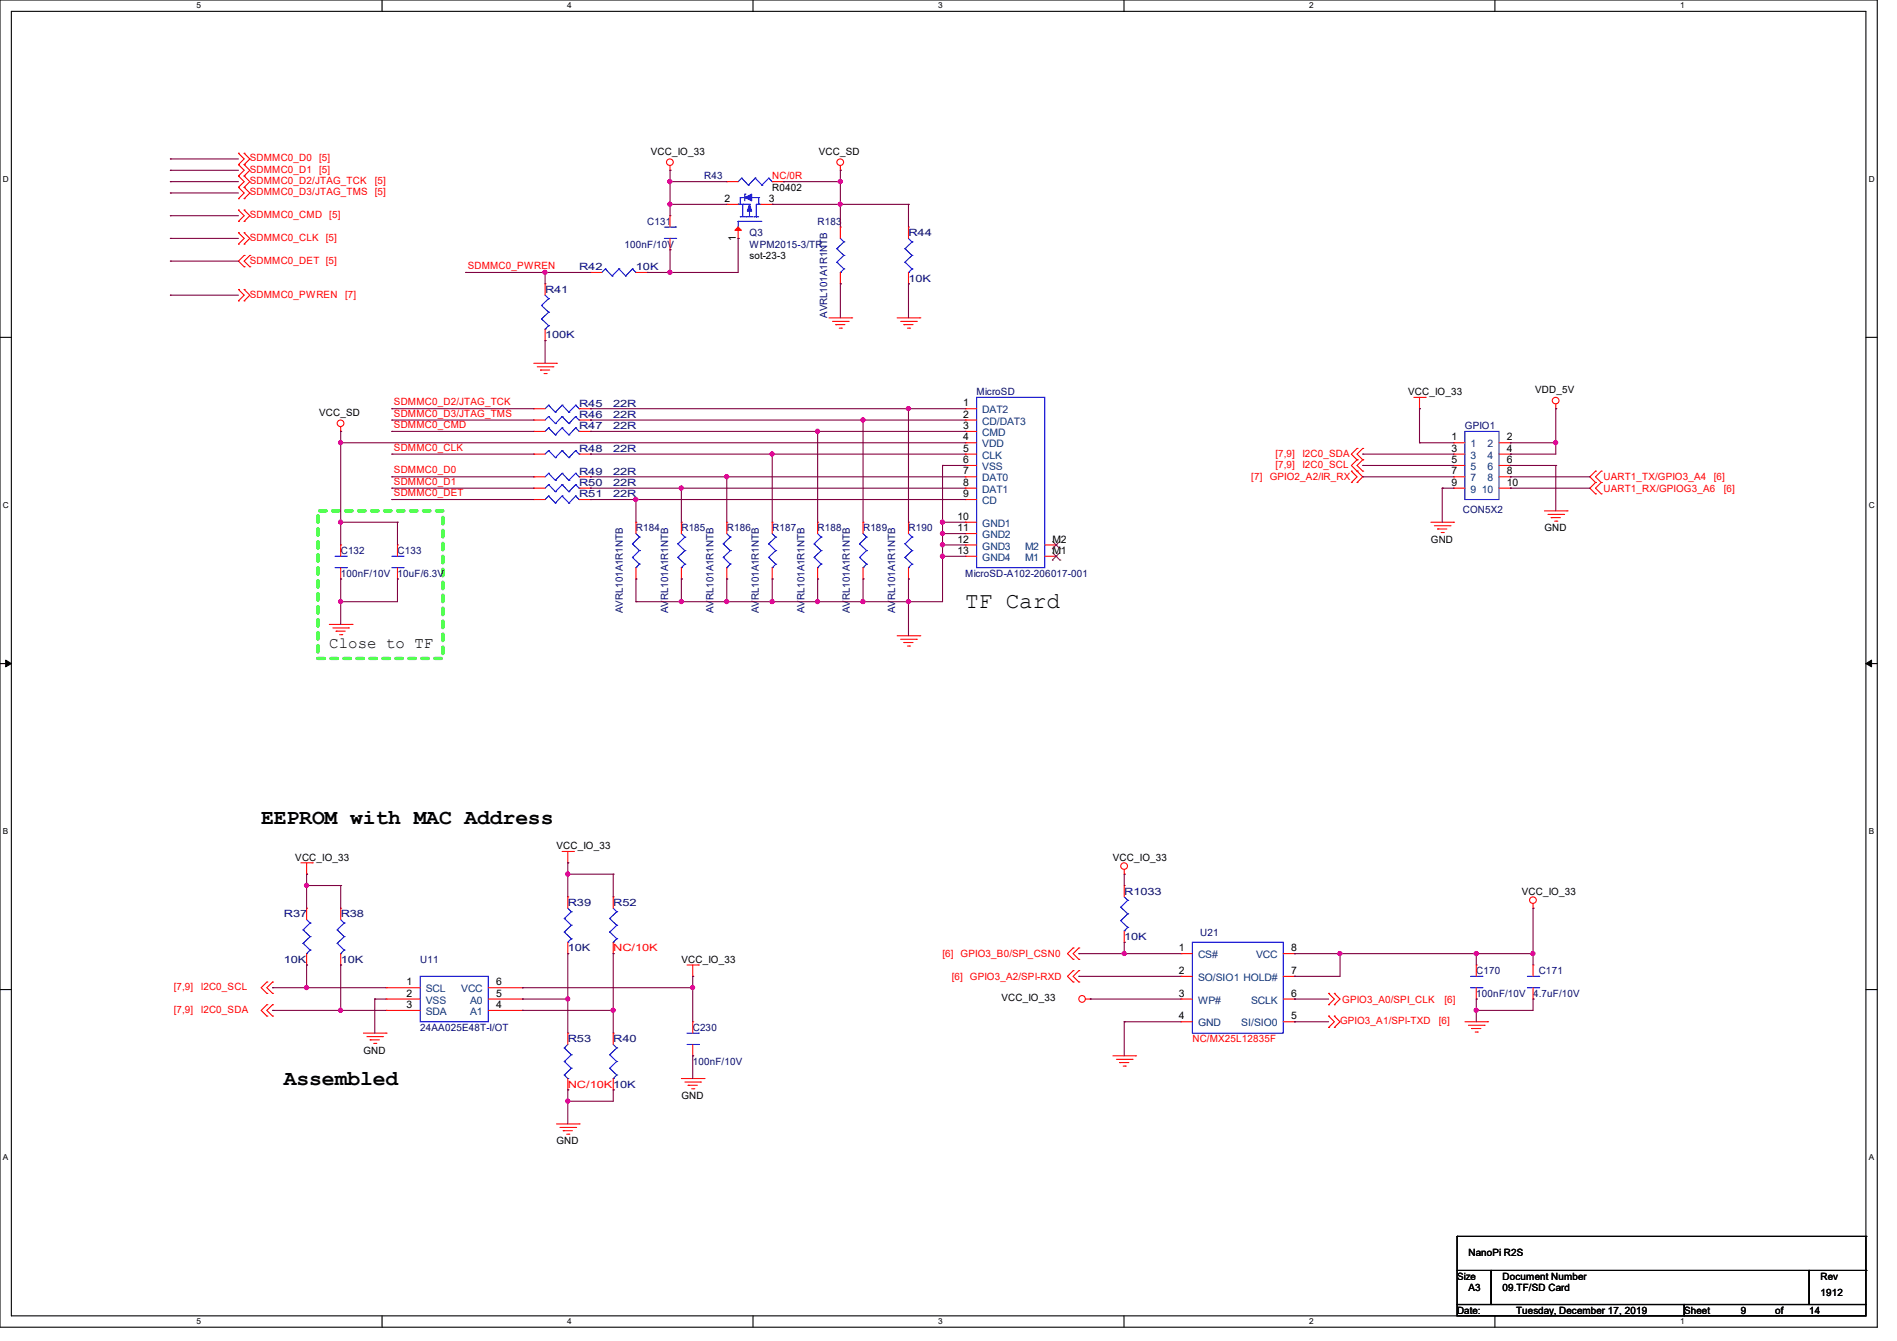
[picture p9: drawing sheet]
<svg xmlns="http://www.w3.org/2000/svg" width="297mm" height="210mm" viewBox="0 0 297 210" stroke-linecap="round" stroke-linejoin="round" font-family="sans-serif">
<path d="M0 0h293.9v207.9h-293.9zM1.8 1.8h290.3v204.3h-290.3z" fill="none" stroke="#000" stroke-width=".17"/>
<g fill="#fff">
<path d="M30.8 .2h.7v1.4h-.7z"/>
<path d="M30.8 206.2h.7v1.4h-.7z"/>
</g>
<path d="M59.8 0v1.8M59.8 206.1v1.8" fill="none" stroke="#000" stroke-width=".17"/>
<g fill="#fff">
<path d="M88.8 .2h.7v1.4h-.7z"/>
<path d="M88.8 206.2h.7v1.4h-.7z"/>
</g>
<path d="M117.9 0v1.8M117.9 206.1v1.8" fill="none" stroke="#000" stroke-width=".17"/>
<g fill="#fff">
<path d="M146.9 .2h.7v1.4h-.7z"/>
<path d="M146.9 206.2h.7v1.4h-.7z"/>
</g>
<path d="M176 0v1.8M176 206.1v1.8" fill="none" stroke="#000" stroke-width=".17"/>
<g fill="#fff">
<path d="M205 .2h.7v1.4h-.7z"/>
<path d="M205 206.2h.7v1.4h-.7z"/>
</g>
<path d="M234.1 0v1.8M234.1 206.1v1.8" fill="none" stroke="#000" stroke-width=".17"/>
<g fill="#fff">
<path d="M263.1 .2h.6v1.4h-.6z"/>
<path d="M263.1 206.2h.6v1.4h-.6z"/>
<path d="M.5 27.3h.9v1.4h-.9z"/>
<path d="M292.6 27.3h.9v1.4h-.9z"/>
<path d="M.5 78.4h.9v1.4h-.9z"/>
<path d="M292.6 78.4h.9v1.4h-.9z"/>
</g>
<path d="M0 52.8h1.8M292.1 52.8h1.8" fill="none" stroke="#000" stroke-width=".17"/>
<g fill="#fff">
<path d="M.5 129.5h.8v1.4h-.8z"/>
<path d="M292.6 129.5h.8v1.4h-.8z"/>
</g>
<path d="M0 103.9h1.8M292.1 103.9h1.8" fill="none" stroke="#000" stroke-width=".17"/>
<path d="M.9 103.4l.9 .5-.9 .5zM292.1 103.9l.9-.5v1z" fill="#000" stroke="#000" stroke-width=".16"/>
<g fill="#fff">
<path d="M.5 180.5h.8v1.4h-.8z"/>
<path d="M292.6 180.5h.8v1.4h-.8z"/>
</g>
<g fill="none" stroke="#000" stroke-width=".17">
<path d="M0 155h1.8M292.1 155h1.8M228.1 199h5.4v5.3h-5.4zM228.1 193.6h.1M228.1 193.6v5.4M228.1 193.6h64M233.5 199h49.8v5.3h-49.8zM283.3 199h8.8v5.3h-8.8zM292.1 193.6h.1M292.1 199h.1M292.1 193.6v5.4M228.1 204.3h35.6v1.8h-35.6z"/>
<path d="M263.7 204.3h28.4v1.8h-28.4z"/>
</g>
<path d="M49.8 80h19.5v23.1h-19.5z" fill="none" stroke="#01ff00" stroke-width=".51" stroke-dasharray="1 1"/>
<g fill="none" stroke="#f00" stroke-width=".17">
<path d="M37.3 38.2h.1M37.3 36.4h.1M37.3 34.7h.1M37.3 32.9h.1M37.3 29.3h.1M37.3 27.6h.1M37.3 31.1h.1M37.3 25.8h.1M37.3 24h.1M37.3 36.4l.9 .9-.9 .9M37.3 32.9l.9 .9-.9 .9M37.3 27.6l.9 .8-.9 .9"/>
<path d="M37.3 29.3l.9 .9-.9 .9M37.3 25.8l.9 .9-.9 .9M37.3 24l.9 .9-.9 .9M38.2 38.2h.1M38.2 36.4h.1M38.2 34.7h.1M38.2 32.9h.1M38.2 29.3h.1M38.2 27.6h.1M38.2 31.1h.1M38.2 25.8h.1M38.2 24h.1"/>
<path d="M38.2 36.4l.9 .9-.9 .9M38.2 32.9l.9 .9-.9 .9M38.2 27.6l.9 .8-.9 .9M38.2 29.3l.9 .9-.9 .9M38.2 25.8l.9 .9-.9 .9M38.2 24l.9 .9-.9 .9M104.9 26.7h.1M104.9 39.1h.1M104.9 33.8h.1M104.9 26v.7M104.9 33.8v1.8M104.9 37.3v1.8"/>
<path d="M113.8 28.4h.1M113.8 32h.1M113.8 28.4h1.8M113.8 32h1.8M115.6 37.3h.1M115.6 35.6v1.7M119.1 32h1.8M120.9 32h.1M120.9 28.4h1.8M122.7 28.4h.1M131.6 26.7h.1M131.6 35.6h.1"/>
<path d="M131.6 26v.7M131.6 35.6v1.7M142.2 35.6h.1M142.2 35.6v1.7M37.3 47.1h.1M37.3 45.3h.1M37.3 45.3l.9 .9-.9 .9M38.2 40h.1M38.2 41.8h.1M38.2 47.1h.1M38.2 45.3h.1M38.2 40l-.9 .9 .9 .9"/>
<path d="M38.2 45.3l.9 .9-.9 .9M39.1 41.8h.1M39.1 40h.1M39.1 40l-.9 .9 .9 .9M83.6 56.9h3.5M84.1 57.4h2.5M84.6 58h.1M84.6 58h1.5M85.2 58.5h.3M85.3 44.4h.1M85.3 53.3h.1M85.3 44.4v1.8"/>
<path d="M85.3 51.6v1.7M85.5 58.5h.1M86.6 57.4h.1M87.1 56.9h.1M92.5 42.7h.1M92.5 42.7h1.7M99.6 42.7h1.7M101.3 42.7h.1M129.8 49.8h3.6M130.3 50.3h2.5M130.9 50.8h.1M130.9 50.8h1.4"/>
<path d="M131.4 51.4h.3M131.6 44.4h.1M131.6 42.7v1.7M131.7 51.4h.1M132.8 50.3h.1M133.4 49.8h.1M140.5 49.8h3.5M141 50.3h2.5M141.5 50.8h.1M141.5 50.8h1.5M142.1 51.4h.3M142.2 44.4h.1"/>
<path d="M142.2 42.7v1.7M142.4 51.4h.1M143.5 50.3h.1M144 49.8h.1M53.3 67.6h.1M53.3 66.8v.8M83.6 65.8h.1M83.6 76.5h.1M83.6 64h.1M83.6 67.6h.1M83.6 78.2h.1M83.6 71.1h.1"/>
<path d="M83.6 74.7h.1M83.6 65.8h1.7M83.6 71.1h1.7M83.6 74.7h1.7M83.6 76.5h1.7M83.6 64h1.7M83.6 67.6h1.7M83.6 78.2h1.7M90.7 65.8h1.8M90.7 71.1h1.8M90.7 74.7h1.8M90.7 76.5h1.8"/>
<path d="M90.7 64h1.8M90.7 67.6h1.8M90.7 78.2h1.8M92.5 65.8h.1M92.5 76.5h.1M92.5 64h.1M92.5 67.6h.1M92.5 78.2h.1M92.5 71.1h.1M92.5 74.7h.1M151.1 64h.1M151.1 65.8h.1"/>
<path d="M151.1 67.6h.1M151.1 69.3h.1M151.1 71.1h.1M151.1 72.9h.1M151.1 74.7h.1M151.1 76.5h.1M151.1 78.2h.1M151.1 65.8h1.8M151.1 69.3h1.8M151.1 71.1h1.8M151.1 72.9h1.8M151.1 74.7h1.8"/>
<path d="M151.1 76.5h1.8M151.1 64h1.8M151.1 67.6h1.8M151.1 78.2h1.8M211.6 75.6h.1M211.6 73.8h.1M211.6 73.8l.9 .9-.9 .9M212.5 73.8h.1M212.5 72h.1M212.5 70.2h.1M212.5 75.6h.1M212.5 72l-.9 .9 1.8 1.8-.9 .9"/>
<path d="M212.5 70.2l-.9 .9 .9 .9M213.4 73.8h.1M213.4 72h.1M213.4 70.2h.1M213.4 72l-.9 .9 .9 .9M213.4 70.2l-.9 .9 .9 .9M221.4 62.2h1.7M222.3 64h.1M222.3 62.2v1.8M223.1 62.2h.1M227.6 69.3h.1M227.6 71.1h.1"/>
<path d="M227.6 72.9h.1M227.6 74.7h.1M227.6 76.5h.1M227.6 69.3h1.8M227.6 71.1h1.8M227.6 72.9h1.8M227.6 74.7h1.8M227.6 76.5h1.8M234.7 69.3h1.8M234.7 71.1h1.8M234.7 72.9h1.8M234.7 74.7h1.8"/>
<path d="M234.7 76.5h1.8M236.5 69.3h.1M236.5 71.1h.1M236.5 72.9h.1M236.5 74.7h.1M236.5 76.5h.1M243.6 64h.1M243.6 63.3v.7M249.8 73.8h.1M249.8 75.6h.1M249.8 77.3h.1M249.8 73.8l-.9 .9 .9 .9"/>
<path d="M249.8 75.6l-.9 .9 .9 .8M250.7 75.6h.1M250.7 73.8h.1M250.7 77.3h.1M250.7 73.8l-.9 .9 .9 .9M250.7 75.6l-.9 .9 .9 .8M51.6 97.8h3.5M52.1 98.3h2.5M52.6 98.8h.1M52.6 98.8h1.5M53.2 99.4h.3M53.3 90.7h.1"/>
<path d="M53.3 85.3h.1M53.3 85.3v1.8M53.3 88.9v1.8M53.5 99.4h.1M54.6 98.3h.1M55.1 97.8h.1M62.2 90.7h.1M62.2 85.3h.1M62.2 85.3v1.8M62.2 88.9v1.8M99.6 81.8h.1M99.6 90.7h.1"/>
<path d="M99.6 81.8v1.8M99.6 88.9v1.8M106.7 81.8h.1M106.7 90.7h.1M106.7 81.8v1.8M106.7 88.9v1.8M113.8 81.8h.1M113.8 90.7h.1M113.8 81.8v1.8M113.8 88.9v1.8M120.9 81.8h.1M120.9 90.7h.1"/>
<path d="M120.9 81.8v1.8M120.9 88.9v1.8M128 81.8h.1M128 90.7h.1M128 81.8v1.8M128 88.9v1.8M135.1 81.8h.1M135.1 90.7h.1M135.1 81.8v1.8M135.1 88.9v1.8M140.5 99.6h3.5M142.2 81.8h.1"/>
<path d="M142.2 90.7h.1M142.2 81.8v1.8M142.2 88.9v1.8M144 99.6h.1M151.1 81.8h.1M151.1 83.6h.1M151.1 85.3h.1M151.1 87.1h.1M151.1 81.8h1.8M151.1 83.6h1.8M151.1 85.3h1.8M151.1 87.1h1.8"/>
<path d="M163.6 85.3h1.8M163.6 87.1h1.8M165.4 87.1h.1M165.4 85.3h.1M224 81.8h3.6M224.6 82.3h2.4M225.1 82.8h.1M225.1 82.8h1.4M225.6 83.4h.4M226 83.4h.1M227 82.3h.1M227.6 81.8h.1"/>
<path d="M241.8 80h3.6M242.4 80.6h2.4M242.9 81.1h.1M242.9 81.1h1.4M243.4 81.6h.4M243.8 81.6h.1M244.8 80.6h.1M245.4 80h.1M141 100.1h2.5M141.5 100.6h.1M141.5 100.6h1.5M142.1 101.2h.3"/>
<path d="M142.4 101.2h.1M143.5 100.1h.1M47.1 135.1h1.8M48 136.9h.1M48 135.1v1.8M48.9 135.1h.1M88 133.4h1.8M88.9 135.1h.1M88.9 133.4v1.7M89.8 133.4h.1M176 136.9h.1M176 138.7h.1"/>
<path d="M176 136.2v.7M176 138.7v1.8M41.8 155.6h.1M41.8 153.8h.1M41.8 159.1h.1M41.8 157.4h.1M41.8 153.8l-.9 .9 .9 .9M41.8 157.4l-.9 .8 .9 .9M42.7 155.6h.1M42.7 153.8h.1M42.7 159.1h.1M42.7 157.4h.1"/>
<path d="M42.7 153.8l-.9 .9 .9 .9M42.7 157.4l-.9 .8 .9 .9M48 142.2h.1M48 151.1h.1M48 142.2v1.8M48 149.4v1.7M53.3 142.2h.1M53.3 151.1h.1M53.3 142.2v1.8M53.3 149.4v1.7M60.5 154.7h.1M60.5 156.5h.1"/>
<path d="M60.5 158.2h.1M60.5 156.5h5.3M60.5 154.7h5.3M60.5 158.2h5.3M76.5 156.5h5.3M76.5 154.7h5.3M76.5 158.2h5.3M81.8 158.2h.1M81.8 156.5h.1M81.8 154.7h.1M88.9 140.5h.1M88.9 149.4h.1"/>
<path d="M88.9 140.5v1.7M88.9 147.6v1.8M96 140.5h.1M96 149.4h.1M96 140.5v1.7M96 147.6v1.8M107.6 151.1h1.7M108.5 152.9h.1M108.5 151.1v1.8M109.3 151.1h.1M168 150.2h.1M168 148.5h.1"/>
<path d="M168 153.8h.1M168 152h.1M168 148.5l-.9 .9 .9 .8M168 152l-.9 .9 .9 .9M168.9 150.2h.1M168.9 148.5h.1M168.9 153.8h.1M168.9 152h.1M168.9 148.5l-.9 .9 .9 .8M168.9 152l-.9 .9 .9 .9M170 156.5h.7M170.7 156.5h.1"/>
<path d="M176 147.6h.1M176 145.8v1.8M184.9 149.4h.1M184.9 152.9h.1M184.9 156.5h.1M184.9 156.5h1.8M184.9 149.4h1.8M184.9 152.9h1.8M200.9 156.5h1.8M200.9 149.4h1.8M200.9 152.9h1.8M202.7 156.5h.1"/>
<path d="M202.7 152.9h.1M202.7 149.4h.1M208 157.4h.1M208 155.6h.1M208 159.1h.1M208 155.6l.9 .9-.9 .9M208 159.1l.9 .9-.9 .9M208.9 157.4h.1M208.9 155.6h.1M208.9 159.1h.1M208.9 155.6l.9 .9-.9 .9M208.9 159.1l.9 .9-.9 .9"/>
<path d="M231.1 156.5h.1M231.1 151.1h.1M231.1 151.1v1.8M231.1 154.7v1.8M240 142.2h.1M240 156.5h.1M240 151.1h.1M240 141.5v.7M240 151.1v1.8M240 154.7v1.8M56.9 161.8h3.6M57.4 162.3h2.5"/>
<path d="M58 162.9h.1M58 162.9h1.4M58.5 163.4h.3M58.8 163.4h.1M59.9 162.3h.1M60.5 161.8h.1M87.1 176h3.6M87.7 176.6h2.4M88.2 177.1h.1M88.2 177.1h1.4M88.7 177.6h.4M88.9 161.8h.1"/>
<path d="M88.9 170.7h.1M88.9 161.8v1.8M88.9 168.9v1.8M89.1 177.6h.1M90.1 176.6h.1M90.7 176h.1M96 161.8h.1M96 170.7h.1M96 161.8v1.8M96 168.9v1.8M106.7 168.9h3.5M107.2 169.5h2.5"/>
<path d="M107.7 170h.1M107.7 170h1.5M108.3 170.5h.3M108.5 165.4h.1M108.5 160h.1M108.5 160v1.8M108.5 163.6v1.8M108.6 170.5h.1M109.7 169.5h.1M110.2 168.9h.1M174.2 165.4h3.6M174.8 165.9h2.4"/>
<path d="M175.3 166.4h.1M175.3 166.4h1.4M175.9 167h.3M176.2 167h.1M177.2 165.9h.1M177.8 165.4h.1M184.9 160h.1M184.9 160h1.8M200.9 160h1.8M202.7 160h.1M208 160.9h.1M208.9 160.9h.1"/>
<path d="M229.4 160h3.5M229.9 160.6h2.5M230.4 161.1h.1M230.4 161.1h1.5M231 161.6h.3M231.3 161.6h.1M232.4 160.6h.1M232.9 160h.1"/>
<circle cx="104.9" cy="25.4" r=".52"/>
<circle cx="131.6" cy="25.4" r=".52"/>
<circle cx="53.3" cy="66.3" r=".52"/>
<circle cx="243.6" cy="62.7" r=".52"/>
<circle cx="176" cy="135.6" r=".52"/>
<circle cx="169.4" cy="156.4" r=".52"/>
<circle cx="240" cy="141" r=".52"/>
</g>
<g fill="none" stroke="#00f" stroke-width=".17">
<path d="M104 37.3h1.8M104 35.6h1.8M105.8 37.3h.1M105.8 35.6h.1M115.6 32h.1M115.6 34.7h.1M115.6 32h1.7M115.6 34.7v.9M115.6 34.7h3.5M115.9 34h.1M115.9 30.9h.1M115.9 32h.1"/>
<path d="M115.9 34h.7M115.9 30.9h.7M115.9 30.9v1.1M116.1 27.9h.1M116.1 27.9l-.5 .5M116.1 27.9l1.1 1.1M116.3 32h.1M116.3 32v2M116.6 30.4h.1M116.6 30.4v1.1M116.8 34h.1M116.8 34h1.1"/>
<path d="M117.2 29h.1M117.3 32h.1M117.3 32.9h.1M117.3 32v.7M117.3 32.9v1.1M117.7 30.9h.1M117.7 30.9h1.1M118.1 34h.1M118.1 34h.7M118.2 27.9h.1M118.2 27.9l-1 1.1M118.2 27.9l1.1 1.1"/>
<path d="M118.4 34h.1M118.4 32h.1M118.4 32h.7M118.4 32v2M118.8 32h.1M118.8 30.9h.1M118.8 30.9v1.1M119.1 34.7h.1M119.3 29h.1M120.4 27.9h.1M120.4 27.9l-1.1 1.1M120.4 27.9l.5 .5"/>
<path d="M120.9 28.4h.1M131 38.9h.1M131 38.9l1.1 1.1M131.6 37.3l.5 .6M132.1 37.9h.1M132.1 37.9l-1.1 1M141.7 38.9h.1M141.7 38.9l1.1 1.1M142.2 37.3l.6 .6M142.8 37.9h.1M142.8 37.9l-1.1 1M84.8 47.8h.1"/>
<path d="M84.8 50h.1M84.8 47.8l1.1 1.1M84.8 50l1.1 1M85.3 51.6h.1M85.3 46.2l.6 .6M85.9 46.8h.1M85.9 48.9h.1M85.9 51h.1M85.9 51l-.6 .6M85.9 46.8l-1.1 1M85.9 48.9l-1.1 1.1M94.8 42.1h.1"/>
<path d="M94.8 42.1l-.6 .6M94.8 42.1l1 1.1M95.8 43.2h.1M96.9 42.1h.1M96.9 42.1l-1.1 1.1M96.9 42.1l1.1 1.1M98 43.2h.1M99 42.1h.1M99 42.1l-1 1.1M99 42.1l.6 .6M99.6 42.7h.1M131 41.1h.1"/>
<path d="M131 41.1l1.1 1M131.6 42.7h.1M132.1 40h.1M132.1 42.1h.1M132.1 40l-1.1 1.1M132.1 42.1l-.5 .6M141.7 41.1h.1M141.7 41.1l1.1 1M142.2 42.7h.1M142.8 40h.1M142.8 42.1h.1M142.8 40l-1.1 1.1"/>
<path d="M142.8 42.1l-.6 .6M85.9 65.2h.1M85.9 75.9h.1M85.9 63.5h.1M85.9 67h.1M85.9 77.7h.1M85.9 70.6h.1M85.9 74.1h.1M85.9 65.2l-.6 .6M85.9 65.2l1.1 1.1M85.9 75.9l-.6 .6M85.9 75.9l1.1 1.1"/>
<path d="M85.9 63.5l-.6 .5M85.9 63.5l1.1 1.1M85.9 67l-.6 .6M85.9 67l1.1 1.1M85.9 77.7l-.6 .5M85.9 77.7l1.1 1.1M85.9 70.6l-.6 .5M85.9 70.6l1.1 1.1M85.9 74.1l-.6 .6M85.9 74.1l1.1 1.1M87 66.3h.1M87 77h.1"/>
<path d="M87 64.6h.1M87 68.1h.1M87 78.8h.1M87 71.7h.1M87 75.2h.1M88 65.2h.1M88 75.9h.1M88 63.5h.1M88 67h.1M88 77.7h.1M88 70.6h.1M88 74.1h.1"/>
<path d="M88 65.2l-1 1.1M88 65.2l1.1 1.1M88 75.9l-1 1.1M88 75.9l1.1 1.1M88 63.5l-1 1.1M88 63.5l1.1 1.1M88 67l-1 1.1M88 67l1.1 1.1M88 77.7l-1 1.1M88 77.7l1.1 1.1M88 70.6l-1 1.1M88 70.6l1.1 1.1"/>
<path d="M88 74.1l-1 1.1M88 74.1l1.1 1.1M89.1 66.3h.1M89.1 77h.1M89.1 64.6h.1M89.1 68.1h.1M89.1 78.8h.1M89.1 71.7h.1M89.1 75.2h.1M90.1 65.2h.1M90.1 75.9h.1M90.1 63.5h.1"/>
<path d="M90.1 67h.1M90.1 77.7h.1M90.1 70.6h.1M90.1 74.1h.1M90.1 65.2l-1 1.1M90.1 65.2l.6 .6M90.1 75.9l-1 1.1M90.1 75.9l.6 .6M90.1 63.5l-1 1.1M90.1 63.5l.6 .5M90.1 67l-1 1.1M90.1 67l.6 .6"/>
<path d="M90.1 77.7l-1 1.1M90.1 77.7l.6 .5M90.1 70.6l-1 1.1M90.1 70.6l.6 .5M90.1 74.1l-1 1.1M90.1 74.1l.6 .6M90.7 65.8h.1M90.7 76.5h.1M90.7 64h.1M90.7 67.6h.1M90.7 78.2h.1M90.7 71.1h.1"/>
<path d="M90.7 74.7h.1M152.9 62.2h10.7v26.7h-10.7zM229.4 67.6h5.3v10.6h-5.3zM52.5 88.9h1.7M52.5 87.1h1.7M54.2 88.9h.1M54.2 87.1h.1M61.3 88.9h1.8M61.3 87.1h1.8M63.1 88.9h.1M63.1 87.1h.1M99 85.2h.1"/>
<path d="M99 87.3h.1M99 85.2l1.1 1M99 87.3l1.1 1M99.6 88.9h.1M99.6 83.6l.5 .5M100.1 84.1h.1M100.1 86.2h.1M100.1 88.3h.1M100.1 84.1l-1.1 1.1M100.1 86.2l-1.1 1.1M100.1 88.3l-.5 .6M106.1 85.2h.1"/>
<path d="M106.1 87.3h.1M106.1 85.2l1.1 1M106.1 87.3l1.1 1M106.7 88.9h.1M106.7 83.6l.5 .5M107.2 84.1h.1M107.2 86.2h.1M107.2 88.3h.1M107.2 84.1l-1.1 1.1M107.2 86.2l-1.1 1.1M107.2 88.3l-.5 .6M113.2 85.2h.1"/>
<path d="M113.2 87.3h.1M113.2 85.2l1.1 1M113.2 87.3l1.1 1M113.8 88.9h.1M113.8 83.6l.5 .5M114.3 84.1h.1M114.3 86.2h.1M114.3 88.3h.1M114.3 84.1l-1.1 1.1M114.3 86.2l-1.1 1.1M114.3 88.3l-.5 .6M120.4 85.2h.1"/>
<path d="M120.4 87.3h.1M120.4 85.2l1.1 1M120.4 87.3l1.1 1M120.9 88.9h.1M120.9 83.6l.6 .5M121.5 84.1h.1M121.5 86.2h.1M121.5 88.3h.1M121.5 84.1l-1.1 1.1M121.5 86.2l-1.1 1.1M121.5 88.3l-.6 .6M127.5 85.2h.1"/>
<path d="M127.5 87.3h.1M127.5 85.2l1.1 1M127.5 87.3l1.1 1M128 88.9h.1M128 83.6l.6 .5M128.6 84.1h.1M128.6 86.2h.1M128.6 88.3h.1M128.6 84.1l-1.1 1.1M128.6 86.2l-1.1 1.1M128.6 88.3l-.6 .6M134.6 85.2h.1"/>
<path d="M134.6 87.3h.1M134.6 85.2l1.1 1M134.6 87.3l1.1 1M135.1 88.9h.1M135.1 83.6l.6 .5M135.7 84.1h.1M135.7 86.2h.1M135.7 88.3h.1M135.7 84.1l-1.1 1.1M135.7 86.2l-1.1 1.1M135.7 88.3l-.6 .6M141.7 85.2h.1"/>
<path d="M141.7 87.3h.1M141.7 85.2l1.1 1M141.7 87.3l1.1 1M142.2 88.9h.1M142.2 83.6l.6 .5M142.8 84.1h.1M142.8 86.2h.1M142.8 88.3h.1M142.8 84.1l-1.1 1.1M142.8 86.2l-1.1 1.1M142.8 88.3l-.6 .6M47.5 145.6h.1"/>
<path d="M47.5 147.7h.1M47.5 145.6l1.1 1.1M47.5 147.7l1.1 1.1M48 149.4h.1M48 144l.6 .6M48.6 144.6h.1M48.6 146.7h.1M48.6 148.8h.1M48.6 144.6l-1.1 1M48.6 146.7l-1.1 1M48.6 148.8l-.6 .6M52.8 145.6h.1"/>
<path d="M52.8 147.7h.1M52.8 145.6l1.1 1.1M52.8 147.7l1.1 1.1M53.3 149.4h.1M53.3 144l.6 .6M53.9 144.6h.1M53.9 146.7h.1M53.9 148.8h.1M53.9 144.6l-1.1 1M53.9 146.7l-1.1 1M53.9 148.8l-.6 .6M65.8 152.9h10.7v7.1h-10.7z"/>
<path d="M88.3 143.8h.1M88.3 146h.1M88.3 143.8l1.2 1.1M88.3 146l1.2 1M88.9 147.6h.1M88.9 142.2l.6 .6M89.5 142.8h.1M89.5 144.9h.1M89.5 147h.1M89.5 142.8l-1.2 1M89.5 144.9l-1.2 1.1M89.5 147l-.6 .6"/>
<path d="M95.5 143.8h.1M95.5 146h.1M95.5 143.8l1.1 1.1M95.5 146l1.1 1M96 147.6h.1M96 142.2l.6 .6M96.6 142.8h.1M96.6 144.9h.1M96.6 147h.1M96.6 142.8l-1.1 1M96.6 144.9l-1.1 1.1M96.6 147l-.6 .6"/>
<path d="M175.5 142.1h.1M175.5 144.2h.1M175.5 142.1l1.1 1M175.5 144.2l1.1 1M176 145.8h.1M176 140.5l.6 .5M176.6 141h.1M176.6 143.1h.1M176.6 145.2h.1M176.6 141l-1.1 1.1M176.6 143.1l-1.1 1.1M176.6 145.2l-.6 .6"/>
<path d="M186.7 147.6h14.2v14.2h-14.2zM230.3 154.7h1.7M230.3 152.9h1.7M232 154.7h.1M232 152.9h.1M239.1 154.7h1.8M239.1 152.9h1.8M240.9 154.7h.1M240.9 152.9h.1M88.3 164.1h.1M88.3 166.2h.1M88.3 168.4h.1"/>
<path d="M88.3 164.1l1.2 1.1M88.3 166.2l1.2 1.1M88.3 168.4l.6 .5M88.9 168.9h.1M88.9 163.6l-.6 .5M89.5 165.2h.1M89.5 167.3h.1M89.5 165.2l-1.2 1M89.5 167.3l-1.2 1.1M95.5 165.2h.1M95.5 167.3h.1M95.5 165.2l1.1 1"/>
<path d="M95.5 167.3l1.1 1.1M96 168.9h.1M96 163.6l.6 .5M96.6 164.1h.1M96.6 166.2h.1M96.6 168.4h.1M96.6 164.1l-1.1 1.1M96.6 166.2l-1.1 1.1M96.6 168.4l-.6 .5M107.6 163.6h1.7M107.6 161.8h1.7M109.3 163.6h.1"/>
<path d="M109.3 161.8h.1"/>
</g>
<path d="M164.8 87.7h.1M164.8 85.9h.1M164.8 86.6l1.1 1.1M164.8 84.8l1.1 1.1M165.9 86.6l-1.1 1.1M165.9 84.8l-1.1 1.1M165.9 87.7h.1M165.9 85.9h.1" fill="none" stroke="#7f3f00" stroke-width=".16"/>
<g fill="#00f" stroke="#00f" stroke-width=".17">
<path d="M117.3 32l.4 1.1h-.7z"/>
<path d="M116.6 30.9l1.1-.5v1.1z"/>
</g>
<path d="M115.6 35.6l.5 .5h-1z" fill="#f00" stroke="#f00" stroke-width=".17"/>
<g fill="none" stroke="#7f003f" stroke-width=".17">
<path d="M26.7 37.3h.1M26.7 33.8h.1M26.7 30.2h.1M26.7 28.4h.1M26.7 26.7h.1M26.7 24.9h.1M26.7 28.4h10.6M26.7 37.3h10.6M26.7 33.8h10.6M26.7 30.2h10.6M26.7 26.7h10.6M26.7 24.9h10.6"/>
<path d="M104.9 26.7h.1M104.9 32h.1M104.9 39.1h.1M104.9 28.4h.1M104.9 26.7v7.1M104.9 39.1v3.6M104.9 32h8.9M104.9 28.4h8.9M115.6 37.3h.1M115.6 37.3v5.4h-14.3M120.9 32h.1M120.9 32h21.3"/>
<path d="M122.7 28.4h.1M122.7 28.4h8.9M131.6 26.7h.1M131.6 32h.1M131.6 28.4h.1M131.6 26.7v8.9M142.2 32h.1M142.2 32v3.6M26.7 40.9h.1M26.7 46.2h.1M26.7 40.9h10.6M26.7 46.2h10.6"/>
<path d="M72.9 42.7h.1M72.9 42.7h19.6M85.3 42.7h.1M85.3 53.3h.1M85.3 42.7v1.7M85.3 53.3v3.6M101.3 42.7h.1M104.9 42.7h.1M131.6 44.4h.1M131.6 44.4v5.4M142.2 44.4h.1M142.2 44.4v5.4"/>
<path d="M53.3 67.6h.1M53.3 69.3h.1M53.3 67.6v17.7M53.3 69.3h97.8M61.3 78.2h.1M61.3 74.7h.1M61.3 64h.1M61.3 65.8h.1M61.3 67.6h.1M61.3 71.1h.1M61.3 76.5h.1M61.3 67.6h22.3"/>
<path d="M61.3 64h22.3M61.3 65.8h22.3M61.3 71.1h22.3M61.3 74.7h22.3M61.3 78.2h22.3M61.3 76.5h22.3M92.5 74.7h.1M92.5 64h.1M92.5 76.5h.1M92.5 65.8h.1M92.5 67.6h.1M92.5 71.1h.1"/>
<path d="M92.5 78.2h.1M92.5 67.6h58.6M92.5 64h58.6M92.5 65.8h58.6M92.5 71.1h58.6M92.5 74.7h58.6M92.5 78.2h58.6M92.5 76.5h58.6M99.6 78.2h.1M99.6 78.2v3.6M106.7 76.5h.1M106.7 76.5v5.3"/>
<path d="M113.8 74.7h.1M113.8 74.7v7.1M120.9 71.1h.1M120.9 71.1v10.7M128 67.6h.1M128 67.6v14.2M135.1 65.8h.1M135.1 65.8v16M142.2 64h.1M142.2 64v17.8M147.6 72.9h.1M147.6 72.9v21.3h-48"/>
<path d="M147.6 72.9h3.5M213.4 74.7h.1M213.4 71.1h.1M213.4 72.9h.1M213.4 71.1h14.2M213.4 74.7h14.2M213.4 72.9h14.2M222.3 69.3h.1M222.3 64h.1M222.3 69.3h5.3M222.3 64v5.3M225.8 76.5h.1"/>
<path d="M225.8 76.5h1.8M225.8 76.5v5.3M236.5 69.3h.1M236.5 71.1h.1M236.5 72.9h.1M236.5 74.7h.1M236.5 76.5h.1M236.5 74.7h12.4M236.5 72.9h7.1M236.5 76.5h12.4M236.5 69.3h7.1M243.6 69.3h.1"/>
<path d="M243.6 72.9h.1M243.6 64h.1M243.6 64v7.1h-7.1M243.6 72.9v7.1M53.3 81.8h.1M53.3 94.2h.1M53.3 90.7h.1M53.3 90.7v7.1M53.3 81.8h8.9M62.2 81.8h.1M62.2 90.7h.1M62.2 81.8v3.5"/>
<path d="M62.2 90.7v3.5h-8.9M99.6 94.2h.1M99.6 90.7h.1M99.6 90.7v3.5M106.7 94.2h.1M106.7 90.7h.1M106.7 90.7v3.5M113.8 94.2h.1M113.8 90.7h.1M113.8 90.7v3.5M120.9 94.2h.1M120.9 90.7h.1"/>
<path d="M120.9 90.7v3.5M128 94.2h.1M128 90.7h.1M128 90.7v3.5M135.1 90.7h.1M135.1 94.2h.1M135.1 90.7v3.5M142.2 94.2h.1M142.2 90.7h.1M142.2 90.7v8.9M147.6 81.8h.1M147.6 83.6h.1"/>
<path d="M147.6 85.3h.1M147.6 87.1h.1M147.6 81.8h3.5M147.6 83.6h3.5M147.6 85.3h3.5M147.6 87.1h3.5M48 138.7h.1M48 136.9h.1M48 138.7h5.3M48 136.9v5.3M53.3 138.7h.1M53.3 138.7v3.5"/>
<path d="M88.9 136.9h.1M88.9 135.1h.1M88.9 135.1v5.4M88.9 136.9h7.1M96 136.9h.1M96 136.9v3.6M176 136.9h.1M176 136.9v1.8M42.7 154.7h.1M42.7 158.2h.1M42.7 154.7h17.8M42.7 158.2h17.8"/>
<path d="M48 154.7h.1M48 151.1h.1M48 151.1v3.6M53.3 158.2h.1M53.3 151.1h.1M53.3 151.1v7.1M58.7 156.5h.1M58.7 156.5h1.8M58.7 156.5v5.3M81.8 154.7h.1M81.8 156.5h.1M81.8 158.2h.1"/>
<path d="M81.8 156.5h7.1M81.8 154.7h26.7M81.8 158.2h14.2M88.9 156.5h.1M88.9 149.4h.1M88.9 149.4v12.4M96 158.2h.1M96 149.4h.1M96 149.4v12.4M108.5 152.9h.1M108.5 154.7h.1M108.5 152.9v7.1"/>
<path d="M168.9 152.9h.1M168.9 149.4h.1M168.9 152.9h16M168.9 149.4h16M170.7 156.5h.1M170.7 156.5h14.2M176 149.4h.1M176 147.6h.1M176 147.6v1.8M202.7 156.5h.1M202.7 152.9h.1M202.7 149.4h.1"/>
<path d="M202.7 156.5h5.3M202.7 149.4h37.3M209.8 149.4h.1M209.8 149.4v3.5h-7.1M231.1 156.5h.1M231.1 149.4h.1M231.1 158.2h.1M231.1 149.4v1.7M231.1 156.5v3.5M240 156.5h.1M240 149.4h.1M240 142.2h.1"/>
<path d="M240 156.5v1.7h-8.9M240 142.2v8.9M88.9 172.5h.1M88.9 170.7h.1M88.9 170.7v5.3M96 170.7h.1M96 170.7v1.8h-7.1M108.5 165.4h.1M108.5 165.4v3.5M176 160h.1M176 160h8.9M176 160v5.4"/>
<path d="M202.7 160h.1M202.7 160h5.3"/>
</g>
<g fill="#f0f" stroke="#f0f" stroke-width=".17">
<circle cx="104.9" cy="42.7" r=".32"/>
<circle cx="104.9" cy="32" r=".32"/>
<circle cx="131.6" cy="28.4" r=".32"/>
<circle cx="131.6" cy="32" r=".32"/>
<circle cx="85.3" cy="42.7" r=".32"/>
<circle cx="128" cy="67.5" r=".32"/>
<circle cx="142.2" cy="64" r=".32"/>
<circle cx="135.1" cy="65.8" r=".32"/>
<circle cx="120.9" cy="71.1" r=".32"/>
<circle cx="113.8" cy="74.7" r=".32"/>
<circle cx="99.5" cy="78.2" r=".32"/>
<circle cx="53.3" cy="69.3" r=".32"/>
<circle cx="53.3" cy="81.8" r=".32"/>
<circle cx="135.1" cy="94.2" r=".32"/>
<circle cx="128" cy="94.2" r=".32"/>
<circle cx="142.2" cy="94.2" r=".32"/>
<circle cx="106.7" cy="76.4" r=".32"/>
<circle cx="120.9" cy="94.2" r=".32"/>
<circle cx="113.8" cy="94.2" r=".32"/>
<circle cx="106.7" cy="94.2" r=".32"/>
<circle cx="53.3" cy="94.2" r=".32"/>
<circle cx="104.9" cy="28.4" r=".32"/>
<circle cx="147.6" cy="81.8" r=".32"/>
<circle cx="147.6" cy="83.5" r=".32"/>
<circle cx="147.6" cy="85.3" r=".32"/>
<circle cx="147.6" cy="87.1" r=".32"/>
<circle cx="48" cy="154.7" r=".32"/>
<circle cx="88.9" cy="156.4" r=".32"/>
<circle cx="88.9" cy="136.9" r=".32"/>
<circle cx="96" cy="158.2" r=".32"/>
<circle cx="48" cy="138.7" r=".32"/>
<circle cx="88.9" cy="172.4" r=".32"/>
<circle cx="108.4" cy="154.7" r=".32"/>
<circle cx="53.3" cy="158.2" r=".32"/>
<circle cx="243.6" cy="69.3" r=".32"/>
<circle cx="176" cy="149.3" r=".32"/>
<circle cx="231.1" cy="158.2" r=".32"/>
<circle cx="240" cy="149.3" r=".32"/>
<circle cx="231.1" cy="149.3" r=".32"/>
<circle cx="209.8" cy="149.3" r=".32"/>
</g>
<text font-size="3.6" x="151.1" y="95.2">TF Card</text>
<g font-size="3.3">
<text x="40.9" y="129">EEPROM with MAC Address</text>
<text x="44.4" y="169.9">Assembled</text>
</g>
<text font-size="2.5" x="51.6" y="101.5">Close to TF</text>
<g font-size="1.6" fill="#f00">
<text x="39.1" y="28.8">SDMMC0_D2/JTAG_TCK</text>
<text x="39.1" y="27.1">SDMMC0_D1 [5]</text>
<text x="39.1" y="25.3">SDMMC0_D0 [5]</text>
<text x="58.7" y="28.8">[5]</text>
<text x="120.9" y="28.1">NC/0R</text>
<text x="39.1" y="34.2">SDMMC0_CMD</text>
<text x="39.1" y="30.6">SDMMC0_D3/JTAG_TMS [5]</text>
<text x="51.6" y="34.2">[5]</text>
<text x="39.1" y="37.7">SDMMC0_CLK [5]</text>
<text x="39.1" y="41.3">SDMMC0_DET [5]</text>
<text x="39.1" y="46.6">SDMMC0_PWREN</text>
<text x="54.1" y="46.6">[7]</text>
<text x="73.2" y="42.1">SDMMC0_PWREN</text>
<text x="61.7" y="63.5">SDMMC0_D2/JTAG_TCK</text>
<text x="61.7" y="65.2">SDMMC0_D3/JTAG_TMS</text>
<text x="61.7" y="67">SDMMC0_CMD</text>
<text x="61.7" y="70.6">SDMMC0_CLK</text>
<text x="199.7" y="71.5">[7,9]</text>
<text x="203.9" y="71.5">I2C0_SDA</text>
<text x="61.7" y="77.7">SDMMC0_DET</text>
<text x="61.7" y="74.1">SDMMC0_D0</text>
<text x="61.7" y="75.9">SDMMC0_D1</text>
<text x="195.9" y="75.2">[7]</text>
<text x="198.8" y="75.2">GPIO2_A2/IR_RX</text>
<text x="199.7" y="73.3">[7,9]</text>
<text x="203.9" y="73.3">I2C0_SCL</text>
<text x="251" y="75.2">UART1_TX/GPIO3_A4</text>
<text x="251" y="77">UART1_RX/GPIOG3_A6</text>
<text x="268.3" y="75.2">[6]</text>
<text x="269.9" y="77">[6]</text>
<text x="96" y="149">NC/10K</text>
<text x="147.6" y="149.9">[6] GPIO3_B0/SPI_CSN0</text>
<text x="27.2" y="155.1">[7,9]</text>
<text x="31.5" y="155.1">I2C0_SCL</text>
<text x="149" y="153.5">[6] GPIO3_A2/SPI-RXD</text>
<text x="27.2" y="158.6">[7,9]</text>
<text x="31.5" y="158.6">I2C0_SDA</text>
<text x="209.8" y="160.4">GPIO3_A1/SPI-TXD</text>
<text x="210.1" y="157">GPIO3_A0/SPI_CLK</text>
<text x="225.3" y="160.4">[6]</text>
<text x="226.1" y="157">[6]</text>
<text x="186.7" y="163.2">NC/MX25L12835F</text>
<text x="88.9" y="170.3">NC/10K10K</text>
</g>
<g font-size="1.6">
<text x="101.9" y="24.2">VCC_IO_33</text>
<text x="120.9" y="29.9">R0402</text>
<text x="128.2" y="24.2">VCC_SD</text>
<text x="113.5" y="31.6">2</text>
<text x="120.4" y="31.6">3</text>
<text x="115.2" y="37.7" transform="rotate(-90 115.2 37.7)">1</text>
<text x="117.3" y="40.6">sot-23-3</text>
<text x="50" y="65.1">VCC_SD</text>
<text x="150.8" y="63.6">1</text>
<text x="150.8" y="65.4">2</text>
<text x="220.5" y="61.9">VCC_IO_33</text>
<text x="240.4" y="61.6">VDD_5V</text>
<text x="150.8" y="67.2">3</text>
<text x="150.8" y="69">4</text>
<text x="150.8" y="70.7">5</text>
<text x="227.2" y="69">1</text>
<text x="227.2" y="70.7">3</text>
<text x="235.9" y="69">2</text>
<text x="235.9" y="70.7">4</text>
<text x="150.8" y="72.5">6</text>
<text x="150.8" y="74.3">7</text>
<text x="150.8" y="76.1">8</text>
<text x="150.8" y="77.9">9</text>
<text x="227.2" y="72.5">5</text>
<text x="227.2" y="74.3">7</text>
<text x="227.2" y="76.1">9</text>
<text x="235.9" y="72.5">6</text>
<text x="235.9" y="74.3">8</text>
<text x="235.9" y="76.1">10</text>
<text x="149.9" y="81.4">10</text>
<text x="149.9" y="83.2">11</text>
<text x="241.8" y="83.2">GND</text>
<text x="149.9" y="85">12</text>
<text x="149.9" y="86.7">13</text>
<text x="164.8" y="86.7">M1</text>
<text x="164.8" y="85">M2</text>
<text x="224" y="85">GND</text>
<text x="46.2" y="134.8">VCC_IO_33</text>
<text x="87.1" y="133">VCC_IO_33</text>
<text x="174.2" y="134.8">VCC_IO_33</text>
<text x="238.3" y="140.1">VCC_IO_33</text>
<text x="184.6" y="149">1</text>
<text x="202.1" y="149">8</text>
<text x="63.7" y="154.3">1</text>
<text x="77.7" y="154.3">6</text>
<text x="106.7" y="150.8">VCC_IO_33</text>
<text x="184.6" y="152.5">2</text>
<text x="202.1" y="152.5">7</text>
<text x="63.7" y="156.1">2</text>
<text x="63.7" y="157.9">3</text>
<text x="77.7" y="157.9">4</text>
<text x="77.7" y="156.1">5</text>
<text x="156.8" y="156.8">VCC_IO_33</text>
<text x="184.6" y="156.1">3</text>
<text x="184.6" y="159.6">4</text>
<text x="202.1" y="159.6">5</text>
<text x="202.1" y="156.1">6</text>
<text x="56.9" y="165">GND</text>
<text x="106.7" y="172.1">GND</text>
<text x="87.1" y="179.2">GND</text>
<text x="229.9" y="196.7">NanoPi R2S</text>
<text x="228.1" y="200.4">Size</text>
<text x="229.9" y="202.2">A3</text>
<text x="235.2" y="200.4">Document Number</text>
<text x="235.2" y="202.2">09.TF/SD Card</text>
<text x="285" y="202.9">1912</text>
<text x="285" y="200.4">Rev</text>
<text x="228.1" y="205.7">Date:</text>
<text x="237.4" y="205.7">Tuesday, December 17, 2019</text>
<text x="263.7" y="205.7">Sheet</text>
<text x="272.6" y="205.7">9</text>
<text x="277.9" y="205.7">of</text>
<text x="283.2" y="205.7">14</text>
</g>
<g font-size="1.6" fill="#00007f">
<text x="110.2" y="28.1">R43</text>
<text x="101.3" y="35.2">C131</text>
<text x="128" y="35.2">R183</text>
<text x="97.8" y="38.8">100nF/10V</text>
<text x="117.3" y="37">Q3</text>
<text x="117.3" y="38.8">WPM2015-3/TR</text>
<text x="142.2" y="37">R44</text>
<text x="85.3" y="45.9">R41</text>
<text x="90.7" y="42.3">R42</text>
<text x="99.6" y="42.3">10K</text>
<text x="142.2" y="44.1">10K</text>
<text x="85.3" y="53">100K</text>
<text x="129.5" y="49.8" transform="rotate(-90 129.5 49.8)">AVRL101A1R1NTB</text>
<text x="90.7" y="65.4">R46</text>
<text x="90.7" y="63.7">R45</text>
<text x="96" y="65.4">22R</text>
<text x="96" y="63.7">22R</text>
<text x="152.9" y="61.9">MicroSD</text>
<text x="90.7" y="67.2">R47</text>
<text x="90.7" y="70.8">R48</text>
<text x="96" y="67.2">22R</text>
<text x="96" y="70.8">22R</text>
<text x="229.4" y="67.2">GPIO1</text>
<text x="90.7" y="76.1">R50</text>
<text x="90.7" y="77.9">R51</text>
<text x="90.7" y="74.3">R49</text>
<text x="96" y="76.1">22R</text>
<text x="96" y="77.9">22R</text>
<text x="96" y="74.3">22R</text>
<text x="99.6" y="83.2">R184</text>
<text x="106.7" y="83.2">R185</text>
<text x="113.8" y="83.2">R186</text>
<text x="120.9" y="83.2">R187</text>
<text x="128" y="83.2">R188</text>
<text x="135.1" y="83.2">R189</text>
<text x="142.2" y="83.2">R190</text>
<text x="229" y="80.4">CON5X2</text>
<text x="53.3" y="86.8">C132</text>
<text x="62.2" y="86.8">C133</text>
<text x="53.3" y="90.3">100nF/10V</text>
<text x="62.2" y="90.3">10uF/6.3V</text>
<text x="151.1" y="90.3">MicroSD-A102-206017-001</text>
<text x="97.5" y="96" transform="rotate(-90 97.5 96)">AVRL101A1R1NTB</text>
<text x="104.6" y="96" transform="rotate(-90 104.6 96)">AVRL101A1R1NTB</text>
<text x="111.7" y="96" transform="rotate(-90 111.7 96)">AVRL101A1R1NTB</text>
<text x="118.8" y="96" transform="rotate(-90 118.8 96)">AVRL101A1R1NTB</text>
<text x="125.9" y="96" transform="rotate(-90 125.9 96)">AVRL101A1R1NTB</text>
<text x="133.1" y="96" transform="rotate(-90 133.1 96)">AVRL101A1R1NTB</text>
<text x="140.2" y="96" transform="rotate(-90 140.2 96)">AVRL101A1R1NTB</text>
<text x="44.4" y="143.7">R37</text>
<text x="53.3" y="143.7">R38</text>
<text x="88.9" y="141.9">R39</text>
<text x="96" y="141.9">R52</text>
<text x="176" y="140.1">R1033</text>
<text x="88.9" y="149">10K</text>
<text x="176" y="147.2">10K</text>
<text x="187.9" y="146.5">U21</text>
<text x="44.4" y="150.8">10K</text>
<text x="53.3" y="150.8">10K</text>
<text x="65.8" y="150.8">U11</text>
<text x="231.1" y="152.6">C170</text>
<text x="240.9" y="152.6">C171</text>
<text x="65.8" y="161.5">24AA025E48T-I/OT</text>
<text x="108.5" y="161.5">C230</text>
<text x="231.1" y="156.1">100nF/10V</text>
<text x="240" y="156.1">4.7uF/10V</text>
<text x="88.9" y="163.2">R53</text>
<text x="96" y="163.2">R40</text>
<text x="108.5" y="166.8">100nF/10V</text>
</g>
<g font-size="1.6" fill="#003f7f">
<text x="153.8" y="64.7">DAT2</text>
<text x="153.8" y="66.5">CD/DAT3</text>
<text x="153.8" y="68.3">CMD</text>
<text x="153.8" y="70.1">VDD</text>
<text x="153.8" y="71.8">CLK</text>
<text x="230.2" y="70.1">1</text>
<text x="230.2" y="71.8">3</text>
<text x="232.9" y="70.1">2</text>
<text x="232.9" y="71.8">4</text>
<text x="153.8" y="73.6">VSS</text>
<text x="153.8" y="75.4">DAT0</text>
<text x="153.8" y="77.2">DAT1</text>
<text x="230.2" y="73.6">5</text>
<text x="230.2" y="75.4">7</text>
<text x="230.2" y="77.2">9</text>
<text x="232" y="77.2">10</text>
<text x="232.9" y="73.6">6</text>
<text x="232.9" y="75.4">8</text>
<text x="153.8" y="79">CD</text>
<text x="153.8" y="82.5">GND1</text>
<text x="153.8" y="84.3">GND2</text>
<text x="153.8" y="86.1">GND3</text>
<text x="153.8" y="87.8">GND4</text>
<text x="160.5" y="87.8">M1</text>
<text x="160.5" y="86.1">M2</text>
<text x="66.7" y="155.4">SCL</text>
<text x="72.2" y="155.4">VCC</text>
<text x="187.6" y="150.1">CS#</text>
<text x="187.6" y="153.6">SO/SIO1 HOLD#</text>
<text x="196.7" y="150.1">VCC</text>
<text x="66.7" y="157.2">VSS</text>
<text x="66.7" y="159">SDA</text>
<text x="73.6" y="159">A1</text>
<text x="73.6" y="157.2">A0</text>
<text x="187.6" y="157.2">WP#</text>
<text x="187.6" y="160.7">GND</text>
<text x="194.3" y="160.7">SI/SIO0</text>
<text x="195.9" y="157.2">SCLK</text>
</g>
<g font-size="1.3">
<text x="30.8" y="1.3">5</text>
<text x="88.8" y="1.3">4</text>
<text x="146.9" y="1.3">3</text>
<text x="205" y="1.3">2</text>
<text x="263.1" y="1.3">1</text>
<text x=".5" y="28.4">D</text>
<text x="292.6" y="28.4">D</text>
<text x=".5" y="79.5">C</text>
<text x="292.6" y="79.5">C</text>
<text x=".5" y="130.6">B</text>
<text x="292.6" y="130.6">B</text>
<text x=".5" y="181.7">A</text>
<text x="292.6" y="181.7">A</text>
<text x="30.8" y="207.4">5</text>
<text x="88.8" y="207.4">4</text>
<text x="146.9" y="207.4">3</text>
<text x="205" y="207.4">2</text>
<text x="263.1" y="207.4">1</text>
</g>
</svg>
